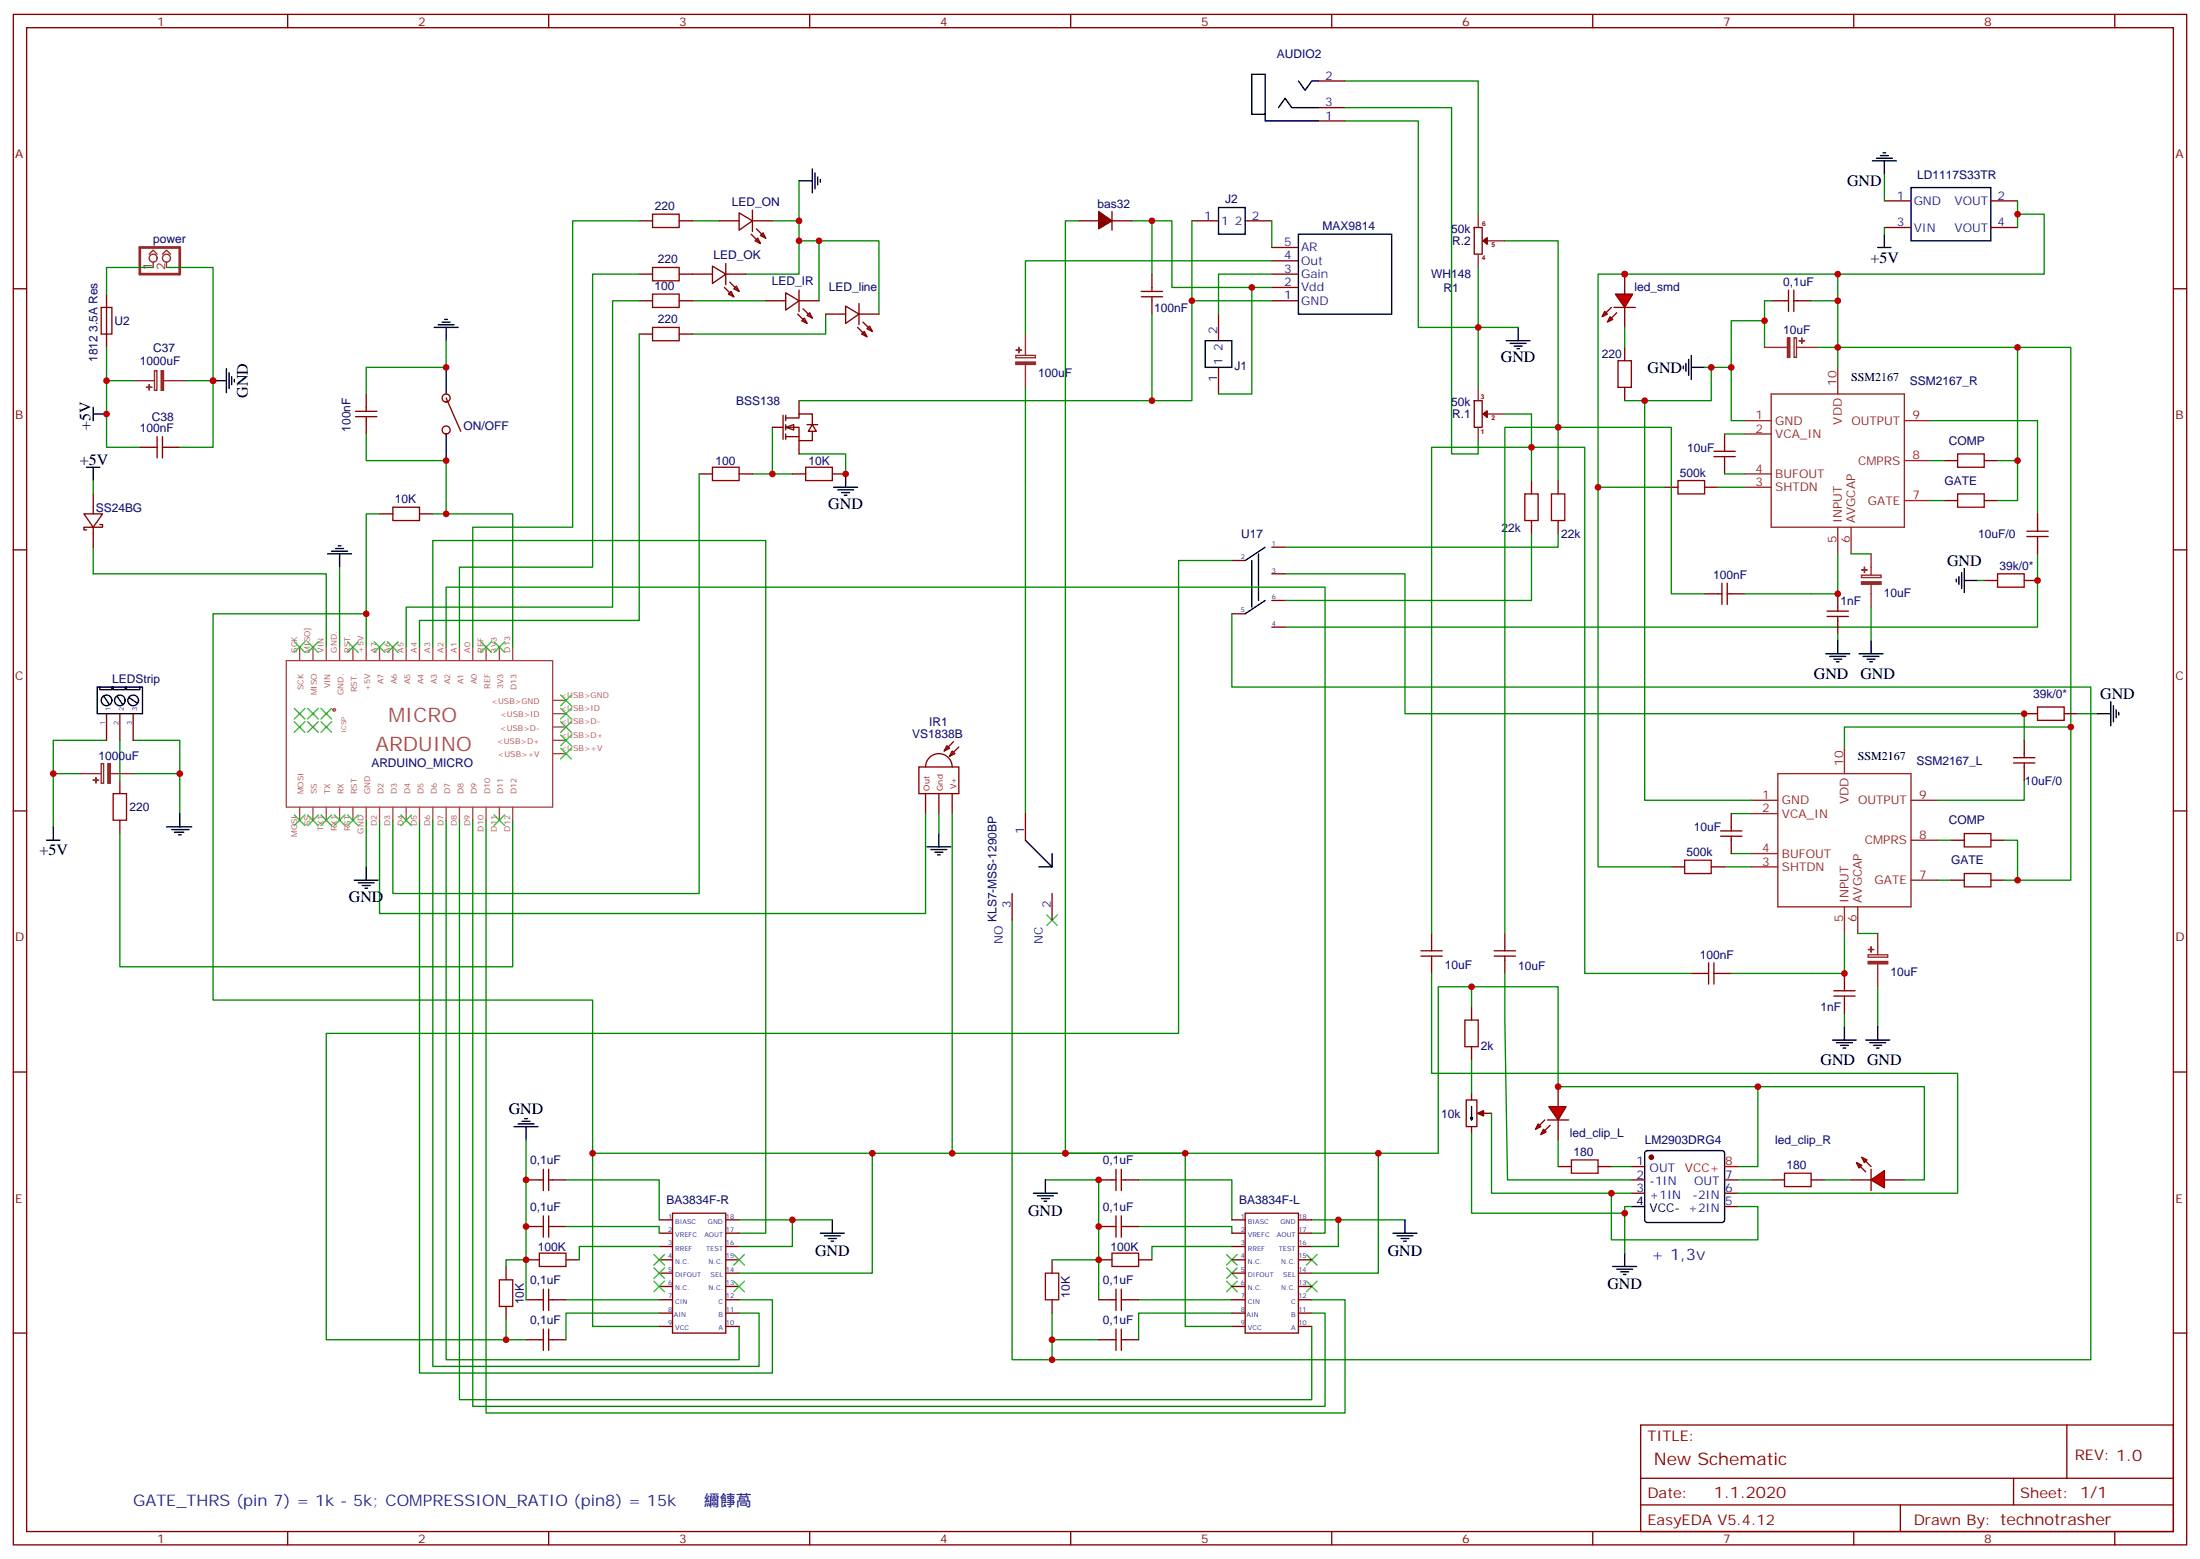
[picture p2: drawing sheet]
<svg xmlns="http://www.w3.org/2000/svg" width="583mm" height="413mm" viewBox="0 0 583 413" stroke-linecap="round" stroke-linejoin="round" font-family="sans-serif">
<g fill="none" stroke="#870000" stroke-width=".35">
<path d="M3.5 3.8h575.8v405.4h-575.8zM7.1 7.3h568.6v398.3h-568.6zM76.2 3.8v3.5M145.3 3.8v3.5M214.5 3.8v3.5M283.6 3.8v3.5M352.8 3.8v3.5M421.9 3.8v3.5M491.1 3.8v3.5M560.2 3.8v3.5M349.2 32h7.1M349.2 21.4h7.1"/>
<path d="M349.2 28.5h7.1M169.3 58.5h3.6M179.9 58.5h3.5M190.5 58.5h5.3M195.8 56.4l3.5 2.1-3.5 2.5zM199.3 58.5h5.3M199.3 55.7v5.6M315.7 58.5h7.1M329.8 58.5h7.1M3.5 76.5h3.6M169.3 79.7h3.6M169.3 72.6h3.6"/>
<path d="M179.9 79.7h3.5M179.9 72.6h8.8M188.7 70.5l3.6 2.1-3.6 2.5zM191.9 76.1l2.5 2.5M192.3 72.6h5.3M192.3 69.8v5.6M193 77.9l.7-.7 .7 1.4zM193.3 74.7l2.5 2.5M194.4 76.5l.7-.7 .7 1.4zM199 62l2.4 2.5M200 63.8l.7-.7 .7 1.4zM200.4 60.6l2.4 2.5"/>
<path d="M202.1 61.7l.7 1.4-1.4-.7zM202.8 79.7h5.3M208.1 77.5l3.6 2.2-3.6 2.4zM211.7 79.7h5.3M211.7 76.8v5.7M575.7 76.5h3.6M169.3 88.5h3.6M179.9 88.5h3.5M211.3 83.2l2.5 2.5M212.7 81.8l2.5 2.4M213.1 84.2l.7 1.5-1.4-.8zM213.8 83.5l.7-.7 .7 1.4z"/>
<path d="M218.7 83.2h5.3M224 81.1l3.5 2.1-3.5 2.5zM227.2 86.7l2.5 2.5M227.5 83.2h5.3M227.5 80.4v5.6M228.2 88.5l.8-.7 .7 1.4zM228.6 85.3l2.5 2.5M229.7 87.1l.7-.7 .7 1.4zM37 118.5h4.6M41.6 115.6v5.7M43 115.6v5.7M43 118.5h4.6"/>
<path d="M118.2 106.5a1.06 1.06 0 0 1-1-1.5 1.06 1.06 0 0 1 1.8-.3 1.06 1.06 0 0 1-.5 1.7l-.3 .1M118.2 114.9a1.06 1.06 0 0 1-1-1.5 1.06 1.06 0 0 1 1.8-.2 1.06 1.06 0 0 1-.5 1.7h-.3M118.2 105.4l3.9 8.8M185.2 125.5h3.5M195.8 125.5h3.5M209.9 125.5h3.5M220.5 125.5h3.5M3.5 145.6h3.6M575.7 145.6h3.6M28.2 189v7.1M31.7 189v7.1M35.3 189v7.1"/>
<path d="M250.8 197.5l.7 .7-1.4 .7zM252.2 198.9l.7 .7-1.4 .7zM252.6 196.4l-2.5 2.5M254 197.8l-2.5 2.5M3.5 214.8h3.6M31.7 206.7v3.5M31.7 217.2v3.6M243.4 203.1h10.6v7.1h-10.6zM245.2 203.1a3.5 3.5 0 0 1 3.5-3.5 3.5 3.5 0 0 1 3.5 3.5M245.2 210.2v5.3M248.7 210.2v5.3M252.2 210.2v5.3"/>
<path d="M575.7 214.8h3.6M3.5 283.9h3.6M575.7 283.9h3.6M3.5 353.1h3.6M139.3 344.2h4.6M143.9 341.4v5.7M145.3 341.4v5.7M145.3 344.2h4.6M575.7 353.1h3.6M434.6 377.4h141.1v28.2h-141.1zM547.5 377.4v14.1M434.6 391.5h141.1"/>
<path d="M434.6 398.6h141.1M503.4 398.6v7M533.4 391.5v7.1M76.2 405.6v3.6M145.3 405.6v3.6M214.5 405.6v3.6M283.6 405.6v3.6M352.8 405.6v3.6M421.9 405.6v3.6M491.1 405.6v3.6M560.2 405.6v3.6"/>
</g>
<g fill="none" stroke="#000" stroke-width=".35">
<path d="M331.6 19.7h3.5v10.6h-3.5zM335.1 30.3v1.7h14.1M338.7 28.5l1.7-2.5 1.8 2.5h7M344 21.4l1.7 2.5 1.8-2.5h1.7M211.7 47.9h3.5M215.2 44.7v6.4M215.9 45.8v4.2M216.6 46.8v2.2M217.3 47.6v.7M322.8 55h7v7h-7zM60 97.6v6.4M60.7 98.7v4.2"/>
<path d="M61.4 99.8v2.1M118.2 97.3v7.1M399 90.2h6.3M400 90.9h4.3M401.1 91.7h2.1M401.8 92.4h.7M402.2 86.7v3.5M24.7 109.6h3.5M24.7 107.9v3.5M56.4 100.8h3.6M62.1 100.5v.7M118.2 114.9v7.1"/>
<path d="M25.8 182h11.9v7h-11.9zM26.5 182v.7h3.1v-.7h.4v.7h3.2v-.7h.3v.7h3.5v-.7M27.5 184.4l1.4 2.1M31 184.4l1.5 2.1M34.2 184.8l2.1 1.4M14.1 219v3.5M44.1 219h6.7M45.5 219.7h4.6M47.6 215.5v3.5M12.3 222.5h3.6M46.2 220.4h2.5M47.3 221.1h.7"/>
<path d="M245.5 224.3h6.4M246.6 225h4.2M247.6 225.7h2.2M248.4 226.4h.7M248.7 220.8v3.5M136.2 298.4h6.3M137.2 297.7h4.3M138.3 297h2.1M139 296.3h.7M139.3 298.4v3.5M217.3 326.6h6.4M218.4 327.3h4.2"/>
<path d="M219.4 328h2.1M220.1 328.7h.7M220.5 323.1v3.5"/>
<circle cx="28.2" cy="185.5" r="1.41"/>
<circle cx="31.7" cy="185.5" r="1.41"/>
<circle cx="35.3" cy="185.5" r="1.41"/>
</g>
<g fill="none" stroke="#008700" stroke-width=".35">
<path d="M183.4 58.5h7.1M211.7 58.5v5.3h21.1v19.4M211.7 47.9v10.6h-7.1M183.4 79.7h19.4M211.7 63.8v8.8h-14.1M217 63.8v15.9M218.7 83.2v5.3h-35.3M35.3 100.8h-7.1v17.7h8.8M49.4 100.8h7v17.7h-8.8M204.6 113.2v12.3M199.3 125.5h10.6M211.7 120.2h12.3v5.3"/>
<path d="M97 171.4v-8.8h-40.6v102.3h100.6v40.5M28.2 196.1h-14.1v22.9M31.7 196.1v10.6M35.3 196.1h12.3v19.4M111.1 217.2v146.4h93.5v-19.4h-8.8M118.2 217.2v142.9h77.6v-8.8M282.2 305.4h98.8M314 305.4h-157v45.9h17.6"/>
</g>
<path d="M37 65.5h10.6v7.1h-10.6z" fill="none" stroke="#8c2424" stroke-width=".71"/>
<g fill="none" stroke="#8c2424" stroke-width=".35">
<path d="M39.5 67.3l1.1-1 1 1M40.6 69.4v1.4M43 67.3l1.1-1 1.1 1M44.1 69.4v1.4M40.9 98.2h.7v5.2h-.7zM35.3 100.8h5.6M43.4 100.8h6"/>
<circle cx="40.6" cy="68.4" r="1.06"/>
<circle cx="44.1" cy="68.4" r="1.06"/>
</g>
<g fill="#8c2424" stroke="#8c2424" stroke-width=".35">
<path d="M42.7 98.2h.6v5.2h-.6z"/>
<path d="M39.5 101.9v1.4z"/>
<path d="M38.8 102.6h1.4z"/>
</g>
<path d="M172.9 56.7h7v3.6h-7zM172.9 70.8h7v3.6h-7zM172.9 77.9h7v3.5h-7zM172.9 86.7h7v3.5h-7zM188.7 123.8h7.1v3.5h-7.1zM213.4 123.8h7.1v3.5h-7.1zM30 210.2h3.5v7h-3.5z" fill="none" stroke="#a10000" stroke-width=".35"/>
<path d="M208.1 113.2l2.2-.7v1.4z" fill="#fff" stroke="#870000" stroke-width=".35"/>
<g fill="none" stroke="#870000" stroke-width=".35">
<path d="M285.8 58.5h5.2M294.6 58.5h5.3M294.6 56v5M499.2 53.2h7M527.4 53.2h7.1M302.3 77.2h5.7M302.3 78.6h5.7M305.2 72.6v4.6M305.2 78.6v4.6M336.9 79.7h7.1M336.9 76.1h7.1M336.9 72.6h7.1"/>
<path d="M336.9 69.1h7.1M336.9 65.5h7.1M430.4 72.6v5.3M469.2 79.7h4.6M473.8 76.8v5.7M475.2 79.7h4.6M475.2 76.8v5.7M499.2 60.3h7M527.4 60.3h7.1M430.4 81.4v5.3M204.6 113.2h2.8M207.4 110v6.3"/>
<path d="M208.1 110.7h3.6v-1.1h3.5v2.9M208.1 113.2h3.6v3.5h3.5v-2.5M208.1 115.6h3.6M208.1 110v1.4M208.1 112.5v1.4M208.1 114.9v1.4M211.7 106.1v3.5M211.7 116.7v3.5M213.8 112.5h2.8M215.2 112.5l1.1 1.7h-2.2zM22.2 136.1h5l-2.5 3.5zM24.7 130.8v5.3"/>
<path d="M24.7 139.6v5.3M26.5 138.9h.7v.7h-5v.7h.7M515.1 122h3.5M515.1 132.6h3.5M525.6 122h3.6M525.6 132.6h3.6"/>
</g>
<g fill="none" stroke="#000" stroke-width=".35">
<path d="M496 42.6h6.4M497.1 41.9h4.2M498.1 41.2h2.1M498.8 40.5h.7M499.2 42.6v3.5M506.2 49.7h21.2v14.1h-21.2zM344 62h24.7v21.2h-24.7zM497.4 65.5h3.5M499.2 62v3.5M115 86.7h6.4M116.1 86h4.2M117.1 85.3h2.1"/>
<path d="M117.8 84.6h.7M118.2 86.7v3.5M445.9 96.9v.7M446.6 96.2v2.2M447.3 95.2v4.2M448 97.3h3.6M448 94.1v6.4M22.9 123.8h3.6M24.7 123.8v3.5M220.8 129h6.4M221.9 129.8h4.2M223 130.5h2.1"/>
<path d="M223.7 131.2h.7M224 125.5v3.5M86.8 146.7h6.3M87.8 146h4.3M88.9 145.3h2.1M89.6 144.6h.7M90 146.7v3.5M492.5 173.1h6.3M493.5 173.8h4.3M494.6 174.6h2.1M495.3 175.3h.7M495.7 169.6v3.5"/>
</g>
<g fill="none" stroke="#008700" stroke-width=".35">
<path d="M299.9 58.5h5.3M336.9 58.5v7M499.2 46.1v7.1M305.2 72.6v-14.1h5.2v17.6h26.5M336.9 79.7h-21.2v26.4h-104M430.4 72.6h56.4v24.7M469.2 79.7h-1.8v12.3M479.8 79.7h7M499.2 60.3v1.7M305.2 83.2v22.9M451.6 97.3h7M467.4 84.9h-8.8v26.5h3.5"/>
<path d="M481.5 92h53v40.6h-5.3M24.7 127.3v3.5M511.5 132.6h3.6M511.5 122h3.6M529.2 122h5.3M24.7 144.9v7.1h61.7v19.4M490.4 146.7h5.3"/>
</g>
<path d="M291 56l3.6 2.5-3.6 2.1z" fill="#870000" stroke="#870000" stroke-width=".35"/>
<path d="M486.8 97.3v7.1M462.1 111.4h7.1M462.1 114.9h7.1M469.2 104.4h35.3v35.2h-35.3zM504.5 111.4h7M462.1 129h7.1M462.1 125.5h7.1M486.8 139.6v7.1M490.4 139.6v7.1M504.5 122h7M504.5 132.6h7" fill="none" stroke="#8c2424" stroke-width=".35"/>
<path d="M518.6 120.2h7v3.6h-7zM518.6 130.8h7v3.5h-7z" fill="none" stroke="#a10000" stroke-width=".35"/>
<g fill="#f00" stroke="#870000" stroke-width=".35">
<path d="M426.5 83.9l.7 .7-1.4 .7z"/>
<path d="M425.1 82.5l.7 .7-1.4 .7z"/>
</g>
<g fill="#870000" stroke="#870000" stroke-width=".35">
<path d="M428.3 82.8l-1.4 1.4z"/>
<path d="M426.9 81.4l-1.5 1.4z"/>
</g>
<g fill="#f00" stroke="#870000" stroke-width=".35">
<path d="M427.6 81.4h5.6z"/>
<path d="M427.9 77.9h4.6l-2.1 3.5z"/>
</g>
<path d="M428.6 95.5h3.6v7.1h-3.6zM444.5 127.3h7.1v3.5h-7.1zM446.3 227.8h7v3.6h-7zM520.3 231.4h7.1v3.5h-7.1zM520.3 220.8h7.1v3.5h-7.1zM416.3 307.2h7v3.5h-7zM472.7 310.7h7.1v3.6h-7.1z" fill="none" stroke="#a10000" stroke-width=".35"/>
<g fill="none" stroke="#870000" stroke-width=".35">
<path d="M430.4 92v3.5M430.4 102.6v3.5M454 119.5h5.7M456.8 114.9v4.6M441 129h3.5M451.6 129h3.5M454 120.9h5.7M456.8 120.9v4.6M451.6 157.3h4.5M456.1 154.4v5.7M457.6 154.4v5.7M457.6 157.3h4.5"/>
<path d="M458.6 215.5v4.6M442.7 229.6h3.6M453.3 229.6h3.5M455.8 220.1h5.6M455.8 221.5h5.6M458.6 221.5v4.6M516.8 233.1h3.5M516.8 222.5h3.5M527.4 233.1h3.5M527.4 222.5h3.5M448 257.8h4.6M452.6 255v5.6"/>
<path d="M454 255v5.6M454 257.8h4.6M412.7 309h3.6M423.3 309h3.6M432.2 309h3.5M432.2 312.5h3.5M432.2 316h3.5M456.8 312.5h3.6M456.8 316h3.6M456.8 319.5h3.6M469.2 312.5h3.5M479.8 312.5h3.5"/>
<path d="M490.4 312.5h5.3M499.2 312.5h5.3"/>
</g>
<g fill="none" stroke="#008700" stroke-width=".35">
<path d="M430.4 72.6h-7.1v56.4h17.7M430.4 86.7v5.3M453.3 97.3v8.8h-22.9M534.5 92h14.1v141.1h-17.7M405.7 118.5h14.1v139.3h28.2M456.8 114.9h5.3M423.3 129v100.6h19.4M455.1 129h7M456.8 125.5h5.3M548.6 192.5h-60v5.3M458.6 215.5h5.3M456.8 229.6h7.1"/>
<path d="M458.6 226.1h5.3M513.3 222.5h3.5M513.3 233.1h3.5M530.9 222.5h3.6v10.6M492.1 247.2h5.3M497.4 261.3v10.6M432.2 319.5h-1.8v12.4M432.2 316h-5.3v12.4h38.8v-8.9h-5.3"/>
</g>
<circle cx="437.4" cy="306.5" r=".53" fill="#870000" stroke="#870000" stroke-width=".35"/>
<path d="M494.2 275.4h6.4M495.3 276.2h4.2M496.4 276.9h2.1M497.1 277.6h.7M497.4 271.9v3.5M432.2 319.5h3.5M435.9 304.9l.5-.2h19.7a.71 .71 0 0 1 .7 .7v17.7l-.2 .5-.5 .2h-19.7l-.5-.3-.2-.4v-17.7zM427.2 335.4h6.4M428.3 336.1h4.2M429.3 336.8h2.1M430 337.5h.7M430.4 331.9v3.5" fill="none" stroke="#000" stroke-width=".35"/>
<path d="M456.8 309h3.6" fill="none" stroke="#f00" stroke-width=".35"/>
<path d="M488.6 197.8v7.1M463.9 211.9h7.1M463.9 215.5h7.1M471 204.9h35.2v35.3h-35.2zM506.2 211.9h7.1M463.9 229.6h7.1M463.9 226.1h7.1M506.2 222.5h7.1M506.2 233.1h7.1M488.6 240.2v7M492.1 240.2v7" fill="none" stroke="#8c2424" stroke-width=".35"/>
<g fill="#f00" stroke="#870000" stroke-width=".35">
<path d="M491.8 307.9l1.4 .7-.7 .7z"/>
<path d="M493.2 306.5l1.4 .7-.7 .7z"/>
</g>
<g fill="#870000" stroke="#870000" stroke-width=".35">
<path d="M492.8 309l1.4 1.4z"/>
<path d="M494.2 307.6l1.5 1.4z"/>
</g>
<g fill="#f00" stroke="#870000" stroke-width=".35">
<path d="M495.7 309.7v5.6z"/>
<path d="M495.7 312.5l3.5-2.5v4.6z"/>
</g>
<path d="M412.7 287.8v5.3M412.7 296.6v5.3" fill="none" stroke="#870000" stroke-width=".35"/>
<g fill="#f00" stroke="#870000" stroke-width=".35">
<path d="M408.9 299.1l.7 .7-1.4 .7z"/>
<path d="M407.5 297.7l.7 .7-1.4 .7z"/>
</g>
<g fill="#870000" stroke="#870000" stroke-width=".35">
<path d="M410.6 298l-1.4 1.4z"/>
<path d="M409.2 296.6l-1.4 1.4z"/>
</g>
<g fill="#f00" stroke="#870000" stroke-width=".35">
<path d="M409.9 296.6h5.7z"/>
<path d="M410.3 293.1h4.6l-2.2 3.5z"/>
</g>
<g fill="none" stroke="#008700" stroke-width=".35">
<path d="M356.3 32h19.4v54.7h26.5M315.7 58.5v21.2M534.5 56.7h7v15.9h-54.7M534.5 53.2v7.1M40.6 70.8h-12.4v7.1M44.1 70.8h12.3v30M391.6 70.8v31.8M398.6 63.8h14.1v63.5M28.2 92v8.8M398.6 109.6h7.1v17.7M412.7 113.2h30v44.1h8.9M435.7 106.1v105.8h28.2"/>
<path d="M511.5 111.4h28.3v24.7M185.2 125.5v111.1h-81.1v-19.4M340.4 152h31.8v37h164v7.1M405.7 141.4v17.6h-65.3M412.7 141.4v3.5h-72.3M539.8 146.7v19.4h-199.4M114.7 171.4v-28.2h88.1v183.4h-7M118.2 171.4v-15.9h232.8v171.1h-3.5M135.8 217.2v38.8h-104.1v-35.2M245.2 215.5v26.4h-144.7v-24.7M248.7 215.5v5.3M536.2 206.7v5.2h-22.9"/>
<path d="M389.8 280.7v8.9M395.1 294.9v21.1h31.8M465.7 287.8v21.2h-5.3M381 305.4v-44.1h31.7v26.5h97.1v24.7h-5.3M389.8 300.1v21.2h40.6M412.7 301.9v7.1M426.9 309h5.3M460.4 312.5h8.8M483.3 312.5h7.1"/>
</g>
<path d="M26.8 81.4h2.8v7.1h-2.8zM403.9 130.8h3.6v7.1h-3.6zM411 130.8h3.5v7.1h-3.5zM388.1 270.2h3.5v7h-3.5z" fill="none" stroke="#a10000" stroke-width=".35"/>
<g fill="none" stroke="#870000" stroke-width=".35">
<path d="M28.2 77.9v14.1M390.5 60.3h2.1v7h-2.1zM390.5 106.1l2.1 .1v7l-2.1-.1zM405.7 127.3v3.5M405.7 137.9v3.5M412.7 127.3v3.5M412.7 137.9v3.5M326.3 148.4h3.5M336.9 144.9h3.5M336.9 152h3.5M336.9 159h3.5M326.3 162.6h3.5"/>
<path d="M336.9 166.1h3.5M389.8 266.6v3.6M389.8 277.2v3.5"/>
</g>
<path d="M391.4 294.9l1.6-.8v1.5z" fill="#850000" stroke="#850000" stroke-width=".35"/>
<path d="M388.4 291.3h2.8v7.1h-2.8zM389.8 289.6v1.7M389.8 298.4v1.7M391.9 294.9h3.2" fill="none" stroke="#850000" stroke-width=".35"/>
<path d="M331.6 148.4v12.4M333.4 146.7v12.3M335.1 144.9l-5.3 3.5M335.1 159l-5.3 3.6M389.8 293.1v3.5l.3-.5h-.6l.3 .5" fill="none" stroke="#000" stroke-width=".35"/>
<path d="M391.6 56.7v3.6M391.6 67.3v3.5M394.1 63.8h4.5M467.4 92h6M475.3 89.5h.6v5.2h-.6zM475.9 92h5.6M391.6 102.6v3.5M391.6 113.2v3.5M394.1 109.6h4.5" fill="none" stroke="#8c2424" stroke-width=".35"/>
<g fill="#870000" stroke="#870000" stroke-width=".35">
<path d="M392.8 109.6l1.2-.8v1.8z"/>
<path d="M392.8 63.8l1.2-.9v1.8z"/>
</g>
<g fill="#8c2424" stroke="#8c2424" stroke-width=".35">
<path d="M473.5 89.5h.6v5.2h-.6z"/>
<path d="M477.3 89.5v1.4z"/>
<path d="M476.6 90.2l1.4 .1z"/>
</g>
<g fill="none" stroke="#a64a4a" stroke-width=".35">
<path d="M75.8 175h70.6v38.8h-70.6zM90 171.4v3.5M93.5 171.4v3.5M97 171.4v3.5M100.5 171.4v3.5M104.1 171.4v3.5M107.6 171.4v3.5M111.1 171.4v3.5M114.7 171.4v3.5M118.2 171.4v3.5M121.7 171.4v3.5M125.2 171.4v3.5"/>
<path d="M128.8 171.4v3.5M132.3 171.4v3.5M135.8 171.4v3.5M146.5 185.5h3.4M146.5 192.5h3.4M146.5 196.1h3.4M146.5 199.6h3.4M86.4 213.8v3.4M90 213.8v3.4M93.5 213.8v3.4M97 213.8v3.4M100.5 213.8v3.4"/>
<path d="M104.1 213.8v3.4M107.6 213.8v3.4M111.1 213.8v3.4M114.7 213.8v3.4M118.2 213.8v3.4M121.7 213.8v3.4M125.2 213.8v3.4M128.8 213.8v3.4M132.3 213.8v3.4M135.8 213.8v3.4"/>
</g>
<g fill="#a64a4a">
<circle cx="86.4" cy="192.5" r=".18"/>
<circle cx="82.9" cy="192.5" r=".18"/>
<circle cx="79.4" cy="192.5" r=".18"/>
<circle cx="79.4" cy="189" r=".18"/>
<circle cx="82.9" cy="189" r=".18"/>
<circle cx="86.4" cy="189" r=".18"/>
</g>
<g fill="none" stroke="#a64a4a" stroke-width=".35">
<path d="M79.4 171.4v3.5M82.9 171.4v3.5M86.4 171.4v3.5M146.5 189h3.4M79.4 213.8v3.4M82.9 213.8v3.4"/>
<circle cx="88.5" cy="188" r=".35"/>
</g>
<g fill="none" stroke="#008700" stroke-width=".35">
<path d="M356.3 28.5h28.2v91.7h7.1v-3.5M356.3 21.4h35.3v35.3M169.3 58.5h-17.6v81.1h-26.5v31.8M285.8 58.5h-3.6v246.9M169.3 79.7h-7v81.1h-54.7v10.6M169.3 72.6h-12.3v77.6h-35.3v21.2M331.6 76.1v28.3h-8.8M336.9 69.1h-65.3v19.4M336.9 72.6h-14.1v10.6M118.2 90.2v7.1h-21.2v7.1M169.3 88.5v75.8h-58.2v7.1M97 114.9v7.1h21.2v14.1h17.6v35.3"/>
<path d="M271.6 102.6v112.9M405.7 118.5h-26.5v128.7M412.7 113.2h-14.1v134M100.5 136.1h-3.5v26.5M114.7 136.1h3.5M90 150.2v21.2M326.3 148.4h-14.1v125.3h-225.8v81.1h52.9M486.8 146.7v10.6h-24.7M523.9 153.7h1.7M326.3 162.6v19.4h227.6v178.1h-275.2M486.8 167.9v1.7M495.7 160.8v8.8"/>
<path d="M550.3 189h5.3M14.1 204.9h7.1M35.3 204.9h12.3M97 217.2v12.4M114.7 217.2v144.7h86.4v-14.1h-5.3M121.7 217.2v153.5h225.8v-19.4M125.2 217.2v155.3h225.8v-24.7h-3.5M128.8 217.2v157h227.5v-30h-8.8M252.2 215.5v89.9M268.1 243.7v116.4h10.6M379.2 257.8v26.5h139.4v31.7h-58.2M398.6 257.8v12.4l.7 42.3h32.9"/>
<path d="M488.6 247.2v10.6h-30M389.8 261.3v5.3M488.6 268.4v3.5M139.3 301.9v31.8M149.9 312.5h24.7v10.6M231.1 305.4v31.8h-35.3M276.9 312.5h14.1v31.7M301.6 312.5h24.7v10.6M314 305.4v45.9h12.3M365.1 305.4v31.8h-17.6M139.3 333.7v10.5M139.3 333.7h-5.2v1.7"/>
<path d="M149.9 324.8h24.7v1.8M174.6 330.1h-21.1v3.6M195.8 323.1h24.7M209.9 323.1v7h-14.1M278.7 333.7h12.3M301.6 324.8h24.7v1.8M326.3 330.1h-21.1v3.6M347.5 323.1h24.7M354.5 323.1v7h-7M134.1 349.5v5.3M149.9 344.2h24.7M174.6 347.8h-24.7v7"/>
<path d="M278.7 347.8v7M291 354.8h-12.3v5.3M301.6 344.2h24.7M326.3 347.8h-24.7v7"/>
</g>
<g fill="none" stroke="#000" stroke-width=".35">
<path d="M319.3 90.2h7v7.1h-7zM518.2 153.4v.7M518.9 152.7v2.1M519.6 151.6v4.3M520.3 153.7h3.6M520.3 150.6v6.3M483.7 173.1h6.3M484.7 173.8h4.2M485.8 174.6h2.1M486.5 175.3h.7M486.8 169.6v3.5M555.6 189h3.6"/>
<path d="M559.2 185.8v6.4M559.9 186.9v4.2M560.6 188v2.1M561.3 188.7v.7M93.8 233.1h6.4M94.9 233.8h4.2M96 234.5h2.1M96.7 235.2h.7M97 229.6v3.5M271.6 222.5l7.1 7.1M275.2 229.6h3.5M278.7 226.1v3.5"/>
<path d="M485.4 275.4h6.4M486.5 276.2h4.2M487.5 276.9h2.2M488.2 277.6h.7M488.6 271.9v3.5M273.8 316h6.3M274.8 316.7h4.2M275.9 317.4h2.1M276.6 318.1h.7M276.9 312.5v3.5M369 326.6h6.4M370.1 327.3h4.2"/>
<path d="M371.1 328h2.1M371.8 328.7h.7M372.2 323.1v3.5"/>
</g>
<g fill="none" stroke="#3c3" stroke-width=".35">
<path d="M78 170l2.8 2.8M80.8 170l-2.8 2.8M81.5 170l2.8 2.8M84.3 170l-2.8 2.8M92.1 170l2.8 2.8M94.9 170l-2.8 2.8M99.1 170l2.9 2.8M102 170l-2.9 2.8M102.7 170l2.8 2.8M105.5 170l-2.8 2.8M127.4 170l2.8 2.8M130.2 170l-2.8 2.8"/>
<path d="M130.9 170l2.8 2.8M133.7 170l-2.8 2.8M78 187.6l2.8 2.8M78 191.1l2.8 2.9M80.8 191.1l-2.8 2.9M80.8 187.6l-2.8 2.8M81.5 187.6l2.8 2.8M81.5 191.1l2.8 2.9M84.3 191.1l-2.8 2.9M84.3 187.6l-2.8 2.8M85 187.6l2.8 2.8M85 191.1l2.8 2.9"/>
<path d="M87.8 187.6l-2.8 2.8M87.8 191.1l-2.8 2.9M148.5 184.1l2.8 2.8M148.5 187.6l2.8 2.8M148.5 191.1l2.8 2.9M148.5 194.7l2.8 2.8M148.5 198.2l2.8 2.8M151.3 184.1l-2.8 2.8M151.3 187.6l-2.8 2.8M151.3 191.1l-2.8 2.9M151.3 194.7l-2.8 2.8M151.3 198.2l-2.8 2.8"/>
<path d="M78 215.8l2.8 2.9M80.8 215.8l-2.8 2.9M81.5 215.8l2.8 2.9M84.3 215.8l-2.8 2.9M85 215.8l2.8 2.9M87.8 215.8l-2.8 2.9M88.5 215.8l2.9 2.9M91.4 215.8l-2.9 2.9M92.1 215.8l2.8 2.9M94.9 215.8l-2.8 2.9M106.2 215.8l2.8 2.9M109 215.8l-2.8 2.9"/>
<path d="M130.9 215.8l2.8 2.9M133.7 215.8l-2.8 2.9M277.3 242.3l2.8 2.8M280.1 242.3l-2.8 2.8M173.2 332.2l2.8 2.9M173.2 335.8l2.8 2.8M173.2 339.3l2.8 2.8M176 332.2l-2.8 2.9M176 335.8l-2.8 2.8M176 339.3l-2.8 2.8M194.4 332.2l2.8 2.9M194.4 339.3l2.8 2.8"/>
<path d="M197.2 332.2l-2.8 2.9M197.2 339.3l-2.8 2.8M324.9 339.3l2.8 2.8M324.9 335.8l2.8 2.8M324.9 332.2l2.8 2.9M327.7 339.3l-2.8 2.8M327.7 335.8l-2.8 2.8M327.7 332.2l-2.8 2.9M346.1 339.3l2.8 2.8M346.1 332.2l2.8 2.9M348.9 339.3l-2.8 2.8M348.9 332.2l-2.8 2.9"/>
</g>
<path d="M269.1 94.1h5.2v.7h-5.2zM271.6 88.5v5.6M271.6 96.6v6M493.1 152.3h5.2v.7h-5.2zM495.7 146.7v5.6M495.7 154.8v6M21.2 204.9h5.6M26.8 202.2h.6v5.2h-.6zM29.3 204.9h6M494.9 252.9h5.2v.6h-5.2zM497.4 247.2v5.7M497.4 255.3v6" fill="none" stroke="#8c2424" stroke-width=".35"/>
<g fill="#8c2424" stroke="#8c2424" stroke-width=".35">
<path d="M28.6 202.2h.6v5.2h-.6z"/>
<path d="M25.4 206v1.4z"/>
<path d="M24.7 206.6l1.4 .1z"/>
<path d="M493.1 154.1h5.2v.6h-5.2z"/>
<path d="M493.2 150.9l1.4 .1z"/>
<path d="M493.9 150.2v1.4z"/>
<path d="M494.9 254.6h5.2v.7h-5.2z"/>
<path d="M494.9 251.5h1.5z"/>
<path d="M495.7 250.8v1.4z"/>
<path d="M269.1 95.9h5.2v.6h-5.2z"/>
<path d="M269.2 92.7h1.4z"/>
<path d="M269.9 92v1.4z"/>
</g>
<g fill="none" stroke="#870000" stroke-width=".35">
<path d="M322.8 83.2v7M322.8 97.3v7.1M94.2 108.9h5.6M94.2 110.3h5.6M97 104.4v4.5M97 110.3v4.6M100.5 136.1h3.6M104.1 134.3h7v3.6h-7zM111.1 136.1h3.6M539.8 136.1v4.6M486.8 157.3v4.6M525.6 153.7h3.6"/>
<path d="M536.2 153.7h3.6M536.9 140.7h5.7M536.9 142.1h5.7M539.8 142.1v4.6M484 161.9h5.7M484 163.3h5.7M486.8 163.3v4.6M536.2 196.1v4.6M536.2 189h3.6M546.8 189h3.5M271.6 215.5v7M533.4 200.7h5.6"/>
<path d="M533.4 202.1h5.6M536.2 202.1v4.6M268.1 236.6v7.1M278.7 236.6v7.1M376.4 251.8h5.7M376.4 253.2h5.7M379.2 247.2v4.6M379.2 253.2v4.6M395.8 251.8h5.7M395.8 253.2h5.7M398.6 247.2v4.6M398.6 253.2v4.6"/>
<path d="M488.6 257.8v4.6M485.8 262.4h5.6M485.8 263.8h5.6M488.6 263.8v4.6M139.3 312.5h4.6M143.9 309.7v5.6M145.3 309.7v5.6M145.3 312.5h4.6M291 312.5h4.6M295.6 309.7v5.6M297 312.5h4.6M297 309.7v5.6"/>
<path d="M134.1 335.4v3.5M139.3 333.7h3.6M139.3 324.8h4.6M143.9 322v5.7M145.3 322v5.7M145.3 324.8h4.6M149.9 333.7h3.6M174.6 323.1h3.6M174.6 326.6h3.6M174.6 330.1h3.6M174.6 333.7h3.6M174.6 337.2h3.6"/>
<path d="M178.2 321.3h14.1v31.8h-14.1zM192.3 323.1h3.5M192.3 326.6h3.5M192.3 330.1h3.5M192.3 333.7h3.5M192.3 337.2h3.5M278.7 333.7v3.5M291 333.7h3.6M291 324.8h4.6M295.6 322v5.7M297 324.8h4.6M297 322v5.7"/>
<path d="M301.6 333.7h3.6M326.3 323.1h3.5M326.3 326.6h3.5M326.3 330.1h3.5M326.3 333.7h3.5M326.3 337.2h3.5M329.8 321.3h14.2v31.8h-14.2zM344 323.1h3.5M344 326.6h3.5M344 330.1h3.5M344 333.7h3.5M344 337.2h3.5"/>
<path d="M134.1 346v3.5M139.3 354.8h4.6M143.9 352v5.6M145.3 352v5.6M145.3 354.8h4.6M174.6 340.7h3.6M174.6 344.2h3.6M174.6 347.8h3.6M174.6 351.3h3.6M192.3 340.7h3.5M192.3 344.2h3.5M192.3 347.8h3.5"/>
<path d="M192.3 351.3h3.5M278.7 344.2v3.6M291 344.2h4.6M291 354.8h4.6M295.6 341.4v5.7M295.6 352v5.6M297 344.2h4.6M297 354.8h4.6M297 341.4v5.7M297 352v5.6M326.3 340.7h3.5M326.3 344.2h3.5"/>
<path d="M326.3 347.8h3.5M326.3 351.3h3.5M344 340.7h3.5M344 344.2h3.5M344 347.8h3.5M344 351.3h3.5"/>
</g>
<path d="M529.2 152h7v3.5h-7zM539.8 187.3h7v3.5h-7zM132.3 338.9h3.5v7.1h-3.5zM142.9 331.9h7v3.5h-7zM276.9 337.2h3.6v7h-3.6zM294.6 331.9h7v3.5h-7z" fill="none" stroke="#a10000" stroke-width=".35"/>
<g fill="#c00">
<circle cx="56.4" cy="100.8" r=".88"/>
<circle cx="28.2" cy="109.6" r=".88"/>
<circle cx="217" cy="63.8" r=".88"/>
<circle cx="204.6" cy="125.5" r=".88"/>
<circle cx="224" cy="125.5" r=".88"/>
<circle cx="305.2" cy="58.5" r=".88"/>
<circle cx="305.2" cy="106.1" r=".88"/>
<circle cx="467.4" cy="84.9" r=".88"/>
<circle cx="458.6" cy="97.3" r=".88"/>
<circle cx="453.3" cy="97.3" r=".88"/>
<circle cx="430.4" cy="72.6" r=".88"/>
<circle cx="423.3" cy="129" r=".88"/>
<circle cx="534.5" cy="92" r=".88"/>
<circle cx="534.5" cy="233.1" r=".88"/>
<circle cx="534.5" cy="122" r=".88"/>
<circle cx="548.6" cy="192.5" r=".88"/>
<circle cx="465.7" cy="287.8" r=".88"/>
<circle cx="435.7" cy="106.1" r=".88"/>
<circle cx="412.8" cy="287.8" r=".88"/>
<circle cx="426.9" cy="316" r=".88"/>
<circle cx="430.4" cy="321.3" r=".88"/>
<circle cx="412.8" cy="113.2" r=".88"/>
<circle cx="405.7" cy="118.5" r=".88"/>
<circle cx="211.7" cy="58.5" r=".88"/>
<circle cx="211.7" cy="63.8" r=".88"/>
<circle cx="486.8" cy="72.6" r=".88"/>
<circle cx="534.5" cy="56.7" r=".88"/>
<circle cx="391.6" cy="86.7" r=".88"/>
<circle cx="28.2" cy="100.8" r=".88"/>
<circle cx="486.8" cy="92" r=".88"/>
<circle cx="486.8" cy="79.7" r=".88"/>
<circle cx="389.8" cy="261.3" r=".88"/>
<circle cx="14.1" cy="204.9" r=".88"/>
<circle cx="47.6" cy="204.9" r=".88"/>
<circle cx="118.2" cy="97.3" r=".88"/>
<circle cx="118.2" cy="122" r=".88"/>
<circle cx="118.2" cy="136.1" r=".88"/>
<circle cx="97" cy="162.6" r=".88"/>
<circle cx="315.7" cy="79.7" r=".88"/>
<circle cx="331.6" cy="76.1" r=".88"/>
<circle cx="539.8" cy="153.7" r=".88"/>
<circle cx="536.2" cy="189" r=".88"/>
<circle cx="486.8" cy="157.3" r=".88"/>
<circle cx="488.6" cy="257.8" r=".88"/>
<circle cx="139.3" cy="324.8" r=".88"/>
<circle cx="139.3" cy="312.5" r=".88"/>
<circle cx="291" cy="312.5" r=".88"/>
<circle cx="291" cy="324.8" r=".88"/>
<circle cx="252.2" cy="305.4" r=".88"/>
<circle cx="282.2" cy="305.4" r=".88"/>
<circle cx="157" cy="305.4" r=".88"/>
<circle cx="314" cy="305.4" r=".88"/>
<circle cx="354.5" cy="323.1" r=".88"/>
<circle cx="209.9" cy="323.1" r=".88"/>
<circle cx="278.7" cy="360.1" r=".88"/>
<circle cx="231.1" cy="305.4" r=".88"/>
<circle cx="365.1" cy="305.4" r=".88"/>
<circle cx="139.3" cy="333.7" r=".88"/>
<circle cx="134.1" cy="354.8" r=".88"/>
<circle cx="291" cy="333.7" r=".88"/>
<circle cx="278.7" cy="354.8" r=".88"/>
</g>
<g font-size="5.3" fill="#a54b4b">
<text x="102.9" y="191.1">MICRO</text>
<text x="99.4" y="198.9">ARDUINO</text>
</g>
<text font-size="4.6" fill="#800" x="438.1" y="388">New Schematic</text>
<g font-size="4.2">
<text x="489.3" y="49.3">GND</text>
<text x="495.5" y="69.6">+5V</text>
<text x="397.6" y="95.9">GND</text>
<text x="436.4" y="98.7">GND</text>
<text x="65.6" y="105.4" transform="rotate(-90 65.6 105.4)">GND</text>
<text x="24" y="113.9" transform="rotate(-90 24 113.9)">+5V</text>
<text x="21.2" y="123">+5V</text>
<text x="219.4" y="134.7">GND</text>
<text x="515.8" y="149.8">GND</text>
<text x="480.5" y="179.9">GND</text>
<text x="492.8" y="179.9">GND</text>
<text x="556.3" y="185.1">GND</text>
<text x="10.5" y="226.5">+5V</text>
<text x="92.4" y="238.8">GND</text>
<text x="482.3" y="282.2">GND</text>
<text x="494.6" y="282.2">GND</text>
<text x="134.8" y="295.1">GND</text>
<text x="272.3" y="322.1">GND</text>
<text x="215.9" y="332.7">GND</text>
<text x="367.6" y="332.7">GND</text>
<text x="425.8" y="341.5">GND</text>
</g>
<g font-size="4.2" fill="#00f">
<text x="437.4" y="333.7">+ 1,3v</text>
<text x="35.3" y="398.9">GATE_THRS (pin 7) = 1k - 5k; COMPRESSION_RATIO (pin8) = 15k</text>
<text x="186.5" y="398.9">䌤䭄萵</text>
</g>
<text font-size="4.2" fill="#800" x="454" y="396.8">1.1.2020</text>
<g font-size="3.9" fill="#800">
<text x="436.4" y="381.6">TITLE:</text>
<text x="549.6" y="386.6">REV: 1.0</text>
<text x="436.4" y="396.8">Date:</text>
<text x="535.2" y="396.8">Sheet: 1/1</text>
<text x="436.4" y="403.9">EasyEDA V5.4.12</text>
<text x="506.9" y="403.9">Drawn By: technotrasher</text>
</g>
<g font-size="3.2" fill="#800">
<text x="41.6" y="6.8">1</text>
<text x="110.8" y="6.8">2</text>
<text x="179.9" y="6.8">3</text>
<text x="249.1" y="6.8">4</text>
<text x="318.2" y="6.8">5</text>
<text x="387.3" y="6.8">6</text>
<text x="456.5" y="6.8">7</text>
<text x="525.6" y="6.8">8</text>
<text x="4.1" y="41.9">A</text>
<text x="576.3" y="41.9">A</text>
<text x="4.1" y="111.1">B</text>
<text x="576.3" y="111.1">B</text>
<text x="4.1" y="180.2">C</text>
<text x="576.3" y="180.2">C</text>
<text x="4.1" y="249.3">D</text>
<text x="576.3" y="249.3">D</text>
<text x="4.1" y="318.5">E</text>
<text x="576.3" y="318.5">E</text>
<text x="41.6" y="408.6">1</text>
<text x="110.8" y="408.6">2</text>
<text x="179.9" y="408.6">3</text>
<text x="249.1" y="408.6">4</text>
<text x="318.2" y="408.6">5</text>
<text x="387.3" y="408.6">6</text>
<text x="456.5" y="408.6">7</text>
<text x="525.6" y="408.6">8</text>
</g>
<g font-size="3.2" fill="#000080">
<text x="338.3" y="15.4">AUDIO2</text>
<text x="507.9" y="47.3">LD1117S33TR</text>
<text x="324.6" y="53.8">J2</text>
<text x="173.5" y="55.7">220</text>
<text x="193.9" y="54.6">LED_ON</text>
<text x="290.7" y="55">bas32</text>
<text x="40.6" y="64.5">power</text>
<text x="350.3" y="61">MAX9814</text>
<text x="384.4" y="61.7">50k</text>
<text x="384.7" y="64.8">R.2</text>
<text x="174.3" y="69.8">220</text>
<text x="189" y="68.7">LED_OK</text>
<text x="173.3" y="76.8">100</text>
<text x="204.5" y="75.5">LED_IR</text>
<text x="219.5" y="77.2">LED_line</text>
<text x="379.1" y="73.7">WH148</text>
<text x="382.4" y="77.3">R1</text>
<text x="433" y="77.2">led_smd</text>
<text x="472.4" y="75.8">0,1uF</text>
<text x="305.8" y="82.6">100nF</text>
<text x="30.3" y="86.1">U2</text>
<text x="174.3" y="85.7">220</text>
<text x="472.4" y="88.4">10uF</text>
<text x="25.8" y="95.8" transform="rotate(-90 25.8 95.8)">1812 3.5A Res</text>
<text x="40.6" y="93.2">C37</text>
<text x="424.3" y="94.8">220</text>
<text x="37" y="96.7">1000uF</text>
<text x="275" y="99.8">100uF</text>
<text x="327" y="98.1">J1</text>
<text x="505.9" y="102">SSM2167_R</text>
<text x="195.1" y="107.3">BSS138</text>
<text x="384.4" y="107.6">50k</text>
<text x="40.2" y="111.4">C38</text>
<text x="122.8" y="114">ON/OFF</text>
<text x="384.7" y="110.6">R.1</text>
<text x="37" y="114.4">100nF</text>
<text x="92.9" y="114.3" transform="rotate(-90 92.9 114.3)">100nF</text>
<text x="447" y="119.6">10uF</text>
<text x="516.2" y="117.8">COMP</text>
<text x="189.5" y="123.2">100</text>
<text x="214.2" y="123.2">10K</text>
<text x="445" y="126.2">500k</text>
<text x="515.1" y="128.3">GATE</text>
<text x="25.3" y="135.5">SS24BG</text>
<text x="104.6" y="133.3">10K</text>
<text x="328.8" y="142.6">U17</text>
<text x="397.7" y="140.8">22k</text>
<text x="413.6" y="142.6">22k</text>
<text x="524" y="142.5">10uF/0</text>
<text x="453.8" y="153.4">100nF</text>
<text x="529.7" y="150.9">39k/0*</text>
<text x="487.5" y="160.2">1nF</text>
<text x="499" y="158">10uF</text>
<text x="29.8" y="180.9">LEDStrip</text>
<text x="538.6" y="184.9">39k/0*</text>
<text x="241.7" y="195.5">VS1838B</text>
<text x="246.1" y="192.2">IR1</text>
<text x="26.1" y="201.2">1000uF</text>
<text x="98.4" y="203.1">ARDUINO_MICRO</text>
<text x="507.7" y="202.5">SSM2167_L</text>
<text x="536.4" y="207.8">10uF/0</text>
<text x="34.3" y="214.9">220</text>
<text x="448.7" y="220.2">10uF</text>
<text x="516.3" y="218.3">COMP</text>
<text x="446.8" y="226.8">500k</text>
<text x="516.9" y="228.9">GATE</text>
<text x="264" y="244.2" transform="rotate(-90 264 244.2)">KLS7-MSS-1290BP</text>
<text x="382.8" y="256.8">10uF</text>
<text x="402.2" y="256.9">10uF</text>
<text x="450.3" y="253.9">100nF</text>
<text x="500.8" y="258.6">10uF</text>
<text x="482.2" y="267.8">1nF</text>
<text x="392.3" y="278">2k</text>
<text x="381.8" y="296">10k</text>
<text x="415.9" y="301.2">led_clip_L</text>
<text x="435.7" y="303.1">LM2903DRG4</text>
<text x="470.3" y="303">led_clip_R</text>
<text x="140.4" y="308.3">0,1uF</text>
<text x="292.1" y="308.3">0,1uF</text>
<text x="416.8" y="306.1">180</text>
<text x="473.2" y="309.7">180</text>
<text x="140.4" y="320.7">0,1uF</text>
<text x="176.5" y="318.9">BA3834F-R</text>
<text x="292.1" y="320.7">0,1uF</text>
<text x="328.2" y="318.9">BA3834F-L</text>
<text x="142.5" y="331.3">100K</text>
<text x="294.2" y="331.3">100K</text>
<text x="140.4" y="340.1">0,1uF</text>
<text x="292.1" y="340.1">0,1uF</text>
<text x="138.8" y="345.4" transform="rotate(-90 138.8 345.4)">10K</text>
<text x="283.4" y="343.7" transform="rotate(-90 283.4 343.7)">10K</text>
<text x="140.4" y="350.6">0,1uF</text>
<text x="292.1" y="350.6">0,1uF</text>
</g>
<g font-size="3.2" fill="#00f">
<text x="351" y="21.1">2</text>
<text x="351" y="28.2">3</text>
<text x="351" y="31.7">1</text>
<text x="502.5" y="52.8">1</text>
<text x="529.2" y="52.8">2</text>
<text x="319" y="58.1">1</text>
<text x="323.5" y="59.5">1</text>
<text x="327.1" y="59.5">2</text>
<text x="331.6" y="58.1">2</text>
<text x="502.5" y="59.9">3</text>
<text x="506.9" y="54.3">GND</text>
<text x="517.8" y="54.3">VOUT</text>
<text x="529.2" y="59.9">4</text>
<text x="340.2" y="65.2">5</text>
<text x="506.9" y="61.3">VIN</text>
<text x="517.8" y="61.3">VOUT</text>
<text x="340.2" y="68.7">4</text>
<text x="344.7" y="70.1">Out</text>
<text x="344.7" y="66.6">AR</text>
<text x="340.2" y="75.8">2</text>
<text x="340.2" y="72.2">3</text>
<text x="344.7" y="77.2">Vdd</text>
<text x="344.7" y="73.7">Gain</text>
<text x="340.2" y="79.3">1</text>
<text x="344.7" y="80.7">GND</text>
<text x="322.4" y="88.5" transform="rotate(-90 322.4 88.5)">2</text>
<text x="323.8" y="93" transform="rotate(-90 323.8 93)">2</text>
<text x="322.4" y="101.1" transform="rotate(-90 322.4 101.1)">1</text>
<text x="323.8" y="96.6" transform="rotate(-90 323.8 96.6)">1</text>
<text x="271.3" y="220.8" transform="rotate(-90 271.3 220.8)">1</text>
<text x="267.8" y="240.4" transform="rotate(-90 267.8 240.4)">3</text>
<text x="278.3" y="240.4" transform="rotate(-90 278.3 240.4)">2</text>
<text x="265.6" y="250" transform="rotate(-90 265.6 250)">NO</text>
<text x="276.2" y="250" transform="rotate(-90 276.2 250)">NC</text>
<text x="433.5" y="308.6">1</text>
<text x="437" y="310.4">OUT</text>
<text x="433.5" y="312.1">2</text>
<text x="433.5" y="315.7">3</text>
<text x="437" y="313.9">-1IN</text>
<text x="437" y="317.4">+1IN</text>
<text x="448.4" y="317.4">-2IN</text>
<text x="448.8" y="313.9">OUT</text>
<text x="457" y="315.7">6</text>
<text x="457" y="312.1">7</text>
<text x="457" y="319.2">5</text>
</g>
<g font-size="3.2" fill="#8d2323">
<text x="40.2" y="71.4" transform="rotate(-90 40.2 71.4)">1</text>
<text x="43.7" y="71.4" transform="rotate(-90 43.7 71.4)">2</text>
<text x="486.5" y="102.2" transform="rotate(-90 486.5 102.2)">10</text>
<text x="465.1" y="111.1">1</text>
<text x="470.3" y="112.5">GND</text>
<text x="487.9" y="112.5" transform="rotate(-90 487.9 112.5)">VDD</text>
<text x="490.4" y="112.5">OUTPUT</text>
<text x="506.6" y="111.1">9</text>
<text x="465.1" y="114.6">2</text>
<text x="470.3" y="116">VCA_IN</text>
<text x="465.1" y="125.2">4</text>
<text x="492.2" y="123">CMPRS</text>
<text x="506.6" y="121.6">8</text>
<text x="465.1" y="128.7">3</text>
<text x="470.3" y="130.1">SHTDN</text>
<text x="470.3" y="126.6">BUFOUT</text>
<text x="494.8" y="133.6">GATE</text>
<text x="506.6" y="132.2">7</text>
<text x="486.5" y="143.8" transform="rotate(-90 486.5 143.8)">5</text>
<text x="487.9" y="138.6" transform="rotate(-90 487.9 138.6)">INPUT</text>
<text x="490" y="143.8" transform="rotate(-90 490 143.8)">6</text>
<text x="491.4" y="138.6" transform="rotate(-90 491.4 138.6)">AVGCAP</text>
<text x="488.2" y="202.8" transform="rotate(-90 488.2 202.8)">10</text>
<text x="466.8" y="211.6">1</text>
<text x="466.8" y="215.1">2</text>
<text x="472" y="213">GND</text>
<text x="489.7" y="213" transform="rotate(-90 489.7 213)">VDD</text>
<text x="492.2" y="213">OUTPUT</text>
<text x="508.4" y="211.6">9</text>
<text x="472" y="216.5">VCA_IN</text>
<text x="466.8" y="225.7">4</text>
<text x="472" y="227.1">BUFOUT</text>
<text x="494" y="223.6">CMPRS</text>
<text x="508.4" y="222.2">8</text>
<text x="466.8" y="229.2">3</text>
<text x="472" y="230.6">SHTDN</text>
<text x="508.4" y="232.8">7</text>
<text x="489.7" y="239.1" transform="rotate(-90 489.7 239.1)">INPUT</text>
<text x="493.2" y="239.1" transform="rotate(-90 493.2 239.1)">AVGCAP</text>
<text x="496.6" y="234.2">GATE</text>
<text x="488.2" y="244.3" transform="rotate(-90 488.2 244.3)">5</text>
<text x="491.8" y="244.3" transform="rotate(-90 491.8 244.3)">6</text>
</g>
<g font-size="3.2">
<text x="490.4" y="100.8">SSM2167</text>
<text x="492.1" y="201.4">SSM2167</text>
<text x="433.5" y="319.2">4</text>
<text x="437" y="321">VCC- +2IN</text>
</g>
<g font-size="3.2" fill="#f00">
<text x="446.3" y="310.4">VCC+</text>
<text x="457" y="308.6">8</text>
</g>
<g font-size="2.1" fill="#a54b4b">
<text x="78.7" y="172.8" transform="rotate(-90 78.7 172.8)">SCK</text>
<text x="82.2" y="172.8" transform="rotate(-90 82.2 172.8)">MISO]</text>
<text x="85.7" y="172.8" transform="rotate(-90 85.7 172.8)">VIN</text>
<text x="89.3" y="172.8" transform="rotate(-90 89.3 172.8)">GND.</text>
<text x="92.8" y="172.8" transform="rotate(-90 92.8 172.8)">RST.</text>
<text x="96.3" y="172.8" transform="rotate(-90 96.3 172.8)">+5V</text>
<text x="99.8" y="172.8" transform="rotate(-90 99.8 172.8)">A7</text>
<text x="103.4" y="172.8" transform="rotate(-90 103.4 172.8)">A6</text>
<text x="106.9" y="172.8" transform="rotate(-90 106.9 172.8)">A5</text>
<text x="110.4" y="172.8" transform="rotate(-90 110.4 172.8)">A4</text>
<text x="114" y="172.8" transform="rotate(-90 114 172.8)">A3</text>
<text x="117.5" y="172.8" transform="rotate(-90 117.5 172.8)">A2</text>
<text x="121" y="172.8" transform="rotate(-90 121 172.8)">A1</text>
<text x="124.5" y="172.8" transform="rotate(-90 124.5 172.8)">A0</text>
<text x="128.1" y="172.8" transform="rotate(-90 128.1 172.8)">REF</text>
<text x="131.6" y="172.8" transform="rotate(-90 131.6 172.8)">3V3</text>
<text x="135.1" y="172.8" transform="rotate(-90 135.1 172.8)">D13</text>
<text x="80.4" y="182.8" transform="rotate(-90 80.4 182.8)">SCK</text>
<text x="83.9" y="184.2" transform="rotate(-90 83.9 184.2)">MISO</text>
<text x="87.5" y="182.3" transform="rotate(-90 87.5 182.3)">VIN</text>
<text x="91" y="184" transform="rotate(-90 91 184)">GND.</text>
<text x="94.5" y="183.4" transform="rotate(-90 94.5 183.4)">RST.</text>
<text x="98.1" y="182.9" transform="rotate(-90 98.1 182.9)">+5V</text>
<text x="101.6" y="181.2" transform="rotate(-90 101.6 181.2)">A7</text>
<text x="105.1" y="181.2" transform="rotate(-90 105.1 181.2)">A6</text>
<text x="108.6" y="181.2" transform="rotate(-90 108.6 181.2)">A5</text>
<text x="112.2" y="181.2" transform="rotate(-90 112.2 181.2)">A4</text>
<text x="115.7" y="181.2" transform="rotate(-90 115.7 181.2)">A3</text>
<text x="119.2" y="181.2" transform="rotate(-90 119.2 181.2)">A2</text>
<text x="122.7" y="181.2" transform="rotate(-90 122.7 181.2)">A1</text>
<text x="126.3" y="181.2" transform="rotate(-90 126.3 181.2)">A0</text>
<text x="129.8" y="182.4" transform="rotate(-90 129.8 182.4)">REF</text>
<text x="133.3" y="182.5" transform="rotate(-90 133.3 182.5)">3V3</text>
<text x="136.9" y="182.7" transform="rotate(-90 136.9 182.7)">D13</text>
<text x="148.5" y="184.7">&lt;USB&gt;GND</text>
<text x="130.2" y="186.5">&lt;USB&gt;GND</text>
<text x="132.6" y="190">&lt;USB&gt;ID</text>
<text x="148.5" y="191.8">&lt;USB&gt;D-</text>
<text x="148.5" y="188.3">&lt;USB&gt;ID</text>
<text x="131.7" y="197.1">&lt;USB&gt;D+</text>
<text x="132.5" y="193.5">&lt;USB&gt;D-</text>
<text x="148.5" y="195.3">&lt;USB&gt;D+</text>
<text x="131.9" y="200.6">&lt;USB&gt;+V</text>
<text x="148.5" y="198.9">&lt;USB&gt;+V</text>
<text x="80.4" y="210.4" transform="rotate(-90 80.4 210.4)">MOSI</text>
<text x="83.9" y="210.4" transform="rotate(-90 83.9 210.4)">SS</text>
<text x="87.5" y="210.4" transform="rotate(-90 87.5 210.4)">TX</text>
<text x="91" y="210.4" transform="rotate(-90 91 210.4)">RX</text>
<text x="94.5" y="210.4" transform="rotate(-90 94.5 210.4)">RST</text>
<text x="98.1" y="210.4" transform="rotate(-90 98.1 210.4)">GND</text>
<text x="101.6" y="210.4" transform="rotate(-90 101.6 210.4)">D2</text>
<text x="105.1" y="210.4" transform="rotate(-90 105.1 210.4)">D3</text>
<text x="108.6" y="210.4" transform="rotate(-90 108.6 210.4)">D4</text>
<text x="112.2" y="210.4" transform="rotate(-90 112.2 210.4)">D5</text>
<text x="115.7" y="210.4" transform="rotate(-90 115.7 210.4)">D6</text>
<text x="119.2" y="210.4" transform="rotate(-90 119.2 210.4)">D7</text>
<text x="122.7" y="210.4" transform="rotate(-90 122.7 210.4)">D8</text>
<text x="126.3" y="210.4" transform="rotate(-90 126.3 210.4)">D9</text>
<text x="129.8" y="210.4" transform="rotate(-90 129.8 210.4)">D10</text>
<text x="133.3" y="210.4" transform="rotate(-90 133.3 210.4)">D11</text>
<text x="136.9" y="210.4" transform="rotate(-90 136.9 210.4)">D12</text>
<text x="78.7" y="221.7" transform="rotate(-90 78.7 221.7)">MOSI</text>
<text x="82.2" y="218.8" transform="rotate(-90 82.2 218.8)">SS</text>
<text x="85.7" y="220" transform="rotate(-90 85.7 220)">TX1</text>
<text x="89.3" y="220.2" transform="rotate(-90 89.3 220.2)">RX1</text>
<text x="92.8" y="220.1" transform="rotate(-90 92.8 220.1)">RST</text>
<text x="96.3" y="220.8" transform="rotate(-90 96.3 220.8)">GND</text>
<text x="99.8" y="218.9" transform="rotate(-90 99.8 218.9)">D2</text>
<text x="103.4" y="218.9" transform="rotate(-90 103.4 218.9)">D3</text>
<text x="106.9" y="218.9" transform="rotate(-90 106.9 218.9)">D4</text>
<text x="110.4" y="218.9" transform="rotate(-90 110.4 218.9)">D5</text>
<text x="114" y="218.9" transform="rotate(-90 114 218.9)">D6</text>
<text x="117.5" y="218.9" transform="rotate(-90 117.5 218.9)">D7</text>
<text x="121" y="218.9" transform="rotate(-90 121 218.9)">D8</text>
<text x="124.5" y="218.9" transform="rotate(-90 124.5 218.9)">D9</text>
<text x="128.1" y="220.2" transform="rotate(-90 128.1 220.2)">D10</text>
<text x="131.6" y="220.2" transform="rotate(-90 131.6 220.2)">D11</text>
<text x="135.1" y="220.2" transform="rotate(-90 135.1 220.2)">D12</text>
</g>
<g font-size="2.1" fill="#800">
<text x="246.2" y="209.4" transform="rotate(-90 246.2 209.4)">Out</text>
<text x="249.7" y="209.4" transform="rotate(-90 249.7 209.4)">Gnd</text>
<text x="253.3" y="209.1" transform="rotate(-90 253.3 209.1)">V+</text>
</g>
<g font-size="1.8" fill="#900">
<text x="392.7" y="59.7">6</text>
<text x="395.1" y="65.5">5</text>
<text x="392.6" y="68.9">4</text>
<text x="392.3" y="105.6">3</text>
<text x="395.1" y="111.3">2</text>
<text x="392.3" y="114.8">1</text>
</g>
<g font-size="1.8" fill="#00f">
<text x="328.7" y="148.1">2</text>
<text x="336.9" y="144.6">1</text>
<text x="336.9" y="151.6">3</text>
<text x="336.9" y="158.7">6</text>
<text x="328.7" y="162.2">5</text>
<text x="336.9" y="165.7">4</text>
<text x="27.9" y="191.9" transform="rotate(-90 27.9 191.9)">1</text>
<text x="29.3" y="188.3" transform="rotate(-90 29.3 188.3)">1</text>
<text x="31.4" y="191.9" transform="rotate(-90 31.4 191.9)">2</text>
<text x="32.8" y="188.3" transform="rotate(-90 32.8 188.3)">2</text>
<text x="34.9" y="191.9" transform="rotate(-90 34.9 191.9)">3</text>
<text x="36.3" y="188.3" transform="rotate(-90 36.3 188.3)">3</text>
<text x="177" y="322.7">1</text>
<text x="192.3" y="322.7">18</text>
<text x="328.7" y="322.7">1</text>
<text x="344" y="322.7">18</text>
<text x="177" y="326.2">2</text>
<text x="177" y="329.8">3</text>
<text x="178.9" y="324.1">BIASC</text>
<text x="178.9" y="327.7">VREFC</text>
<text x="186.6" y="327.7">AOUT</text>
<text x="187.5" y="324.1">GND</text>
<text x="192.3" y="329.8">16</text>
<text x="192.3" y="326.2">17</text>
<text x="328.7" y="326.2">2</text>
<text x="328.7" y="329.8">3</text>
<text x="330.6" y="324.1">BIASC</text>
<text x="330.6" y="327.7">VREFC</text>
<text x="338.3" y="327.7">AOUT</text>
<text x="339.2" y="324.1">GND</text>
<text x="344" y="329.8">16</text>
<text x="344" y="326.2">17</text>
<text x="177" y="333.3">4</text>
<text x="178.9" y="331.2">RREF</text>
<text x="178.9" y="334.7">N.C.</text>
<text x="187.1" y="331.2">TEST</text>
<text x="187.7" y="334.7">N.C.</text>
<text x="192.3" y="333.3">15</text>
<text x="328.7" y="333.3">4</text>
<text x="330.6" y="331.2">RREF</text>
<text x="330.6" y="334.7">N.C.</text>
<text x="338.8" y="331.2">TEST</text>
<text x="339.4" y="334.7">N.C.</text>
<text x="344" y="333.3">15</text>
<text x="177" y="336.8">5</text>
<text x="177" y="340.4">6</text>
<text x="178.9" y="338.2">DIFOUT</text>
<text x="178.9" y="341.8">N.C.</text>
<text x="187.7" y="341.8">N.C.</text>
<text x="188.3" y="338.2">SEL</text>
<text x="192.3" y="340.4">13</text>
<text x="192.3" y="336.8">14</text>
<text x="328.7" y="336.8">5</text>
<text x="328.7" y="340.4">6</text>
<text x="330.6" y="338.2">DIFOUT</text>
<text x="330.6" y="341.8">N.C.</text>
<text x="339.4" y="341.8">N.C.</text>
<text x="340" y="338.2">SEL</text>
<text x="344" y="340.4">13</text>
<text x="344" y="336.8">14</text>
<text x="177" y="343.9">7</text>
<text x="177" y="347.4">8</text>
<text x="178.9" y="345.3">CIN</text>
<text x="190.3" y="345.3">C</text>
<text x="192.3" y="347.4">11</text>
<text x="192.3" y="343.9">12</text>
<text x="328.7" y="343.9">7</text>
<text x="328.7" y="347.4">8</text>
<text x="330.6" y="345.3">CIN</text>
<text x="342" y="345.3">C</text>
<text x="344" y="347.4">11</text>
<text x="344" y="343.9">12</text>
<text x="177" y="350.9">9</text>
<text x="178.5" y="348.8">AIN</text>
<text x="178.9" y="352.4">VCC</text>
<text x="190.4" y="348.8">B</text>
<text x="190.4" y="352.4">A</text>
<text x="192.3" y="350.9">10</text>
<text x="328.7" y="350.9">9</text>
<text x="330.2" y="348.8">AIN</text>
<text x="330.6" y="352.4">VCC</text>
<text x="342" y="348.8">B</text>
<text x="342" y="352.4">A</text>
<text x="344" y="350.9">10</text>
</g>
<text font-size="1.8" fill="#a54b4b" x="91.7" y="194.1" transform="rotate(-90 91.7 194.1)">ICSP</text>
</svg>
